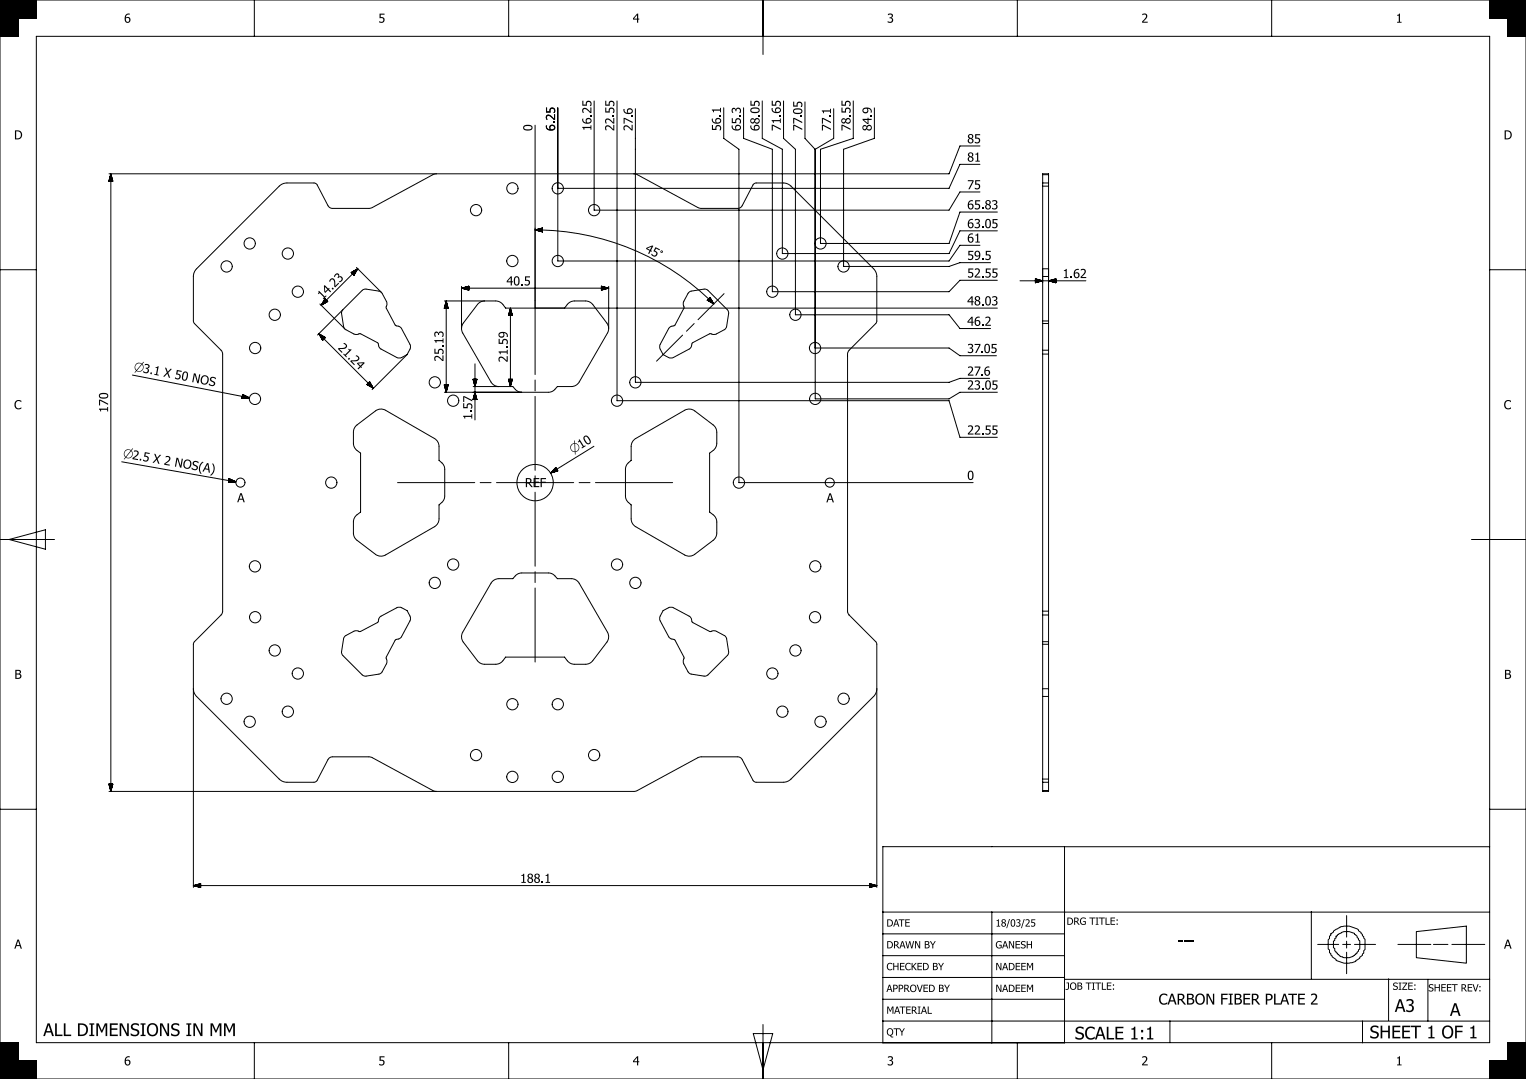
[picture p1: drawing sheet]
<svg xmlns="http://www.w3.org/2000/svg" width="420mm" height="297mm" viewBox="0 0 420 297" stroke-linecap="round" stroke-linejoin="round" font-family="sans-serif">
<g fill="none" stroke="#000" stroke-width=".28">
<path d="M0 0h420v297h-420zM0 9.9h5M0 9.8h5M0 9.7h5M0 9.6h5M0 9.5h5M0 9.4h5M0 9.3h5M0 9.2h5M0 9.1h5M0 9h5M0 8.9h5"/>
<path d="M0 8.8h5M0 8.7h5M0 8.6h5M0 8.5h5M0 8.4h5M0 8.3h5M0 8.2h5M0 8.1h5M0 8h5M0 7.9h5M0 7.8h5M0 7.7h5"/>
<path d="M0 7.6h5M0 7.5h5M0 7.4h5M0 7.3h5M0 7.2h5M0 7.1h5M0 7h5M0 6.9h5M0 6.8h5M0 6.7h5M0 6.6h5M0 6.5h5"/>
<path d="M0 6.4h5M0 6.3h5M0 6.2h5M0 6.1h5M0 6h5M0 5.9h5M0 5.8h5M0 5.7h5M0 5.6h5M0 5.5h5M0 5.4h5M0 5.3h5"/>
<path d="M0 5.2h5M0 5.1h5M0 4.9h10M0 4.8h10M0 4.7h10M0 4.6h10M0 4.5h10M0 4.4h10M0 4.3h10M0 4.2h10M0 4.1h10M0 4h10"/>
<path d="M0 3.9h10M0 3.8h10M0 3.7h10M0 3.6h10M0 3.5h10M0 3.4h10M0 3.3h10M0 3.2h10M0 3.1h10M0 3h10M0 2.9h10M0 2.8h10"/>
<path d="M0 2.7h10M0 2.6h10M0 2.5h10M0 2.4h10M0 2.3h10M0 2.2h10M0 2.1h10M0 2h10M0 1.9h10M0 1.8h10M0 1.7h10M0 1.6h10"/>
<path d="M0 1.5h10M0 1.4h10M0 1.3h10M0 1.2h10M0 1.1h10M0 1h10M0 .9h10M0 .8h10M0 .7h10M0 .6h10M0 .5h10M0 .4h10"/>
<path d="M0 .3h10M0 .2h10M0 .1h10M5 5v5h-5M10 10h400v277h-400zM10 0v5h-10M70 0v10M140 0v10M210 0v15M280 0v10M350 0v10M410 0v5h10"/>
<path d="M410 4.9h10M410 4.8h10M410 4.7h10M410 4.6h10M410 4.5h10M410 4.4h10M410 4.3h10M410 4.2h10M410 4.1h10M410 4h10M410 3.9h10M410 3.8h10"/>
<path d="M410 3.7h10M410 3.6h10M410 3.5h10M410 3.4h10M410 3.3h10M410 3.2h10M410 3.1h10M410 3h10M410 2.9h10M410 2.8h10M410 2.7h10M410 2.6h10"/>
<path d="M410 2.5h10M410 2.4h10M410 2.3h10M410 2.2h10M410 2.1h10M410 2h10M410 1.9h10M410 1.8h10M410 1.7h10M410 1.6h10M410 1.5h10M410 1.4h10"/>
<path d="M410 1.3h10M410 1.2h10M410 1.1h10M410 1h10M410 .9h10M410 .8h10M410 .7h10M410 .6h10M410 .5h10M410 .4h10M410 .3h10M410 .2h10"/>
<path d="M410 .1h10M415 5v5h5M415 9.9h5M415 9.8h5M415 9.7h5M415 9.6h5M415 9.5h5M415 9.4h5M415 9.3h5M415 9.2h5M415 9.1h5M415 9h5"/>
<path d="M415 8.9h5M415 8.8h5M415 8.7h5M415 8.6h5M415 8.5h5M415 8.4h5M415 8.3h5M415 8.2h5M415 8.1h5M415 8h5M415 7.9h5M415 7.8h5"/>
<path d="M415 7.7h5M415 7.6h5M415 7.5h5M415 7.4h5M415 7.3h5M415 7.2h5M415 7.1h5M415 7h5M415 6.9h5M415 6.8h5M415 6.7h5M415 6.6h5"/>
<path d="M415 6.5h5M415 6.4h5M415 6.3h5M415 6.2h5M415 6.1h5M415 6h5M415 5.9h5M415 5.8h5M415 5.7h5M415 5.6h5M415 5.5h5M415 5.4h5"/>
<path d="M415 5.3h5M415 5.2h5M415 5.1h5M147.3 34.5v50.3M153.5 29.7v42.1h107.7l3-4.3h5.5M163.5 27.8v30h97.7l3-5h5.5M169.8 27.8v82.5h91.4l3 10.1h10.3M174.9 29.9v75.3h86.3l3-1.1h8.2M199.2 29.7v8.4l4.2 3v91.7h64.4M204.7 29.7v8.4l7.9 3v39.2h48.6l3-3.1h10.3M209.8 27.8v10.3l5.5 3v28.7h45.9l3-6.3h10.3M215.7 27.8v10.3l3.2 3v45.5h42.3l3 3.8h8.4"/>
<path d="M221.6 28v10.1l2.7 3v54.7h36.9l3 2.1h10.1M229.5 29.9v8.2l-5.1 3v68.7h36.8l3-1.8h10.3M234.8 27.8v10.3l-9 3v25.9h35.4l3-8.6h10.3M240.7 29.7v8.4l-8.5 3v32.2h29l3-1h8.4M30 49.8h1M30 49.6v.2M30.1 49.5v.3M30.1 49.3v.5M30.2 48.9v.9M30.3 48.7v1.1M30.4 48.3v1.5M30.4 48.1v1.7"/>
<path d="M30.5 47.8v170M30.5 47.8l-.5 2M30.5 47.8l.5 2M30.5 47.9v1.9M30.6 48.3v1.5M30.7 48.5v1.3M30.7 48.7v1.1M30.8 49.1v.7M30.9 49.3v.5M30.9 49.5v.3M31 49.8h.1M120.1 47.8l-1 .3-17.3 9.2h-10.7l-.8-.7-3.4-6.1-7.9-.1-1 .1-1.2 .7-22.7 22.8-.7 1.2-.2 .9 .1 12.5 7.5 7.8 .5 1.1v70.7l-.5 1.1-7.3 7.3-.3 .7v67"/>
<path d="M174.5 47.8l.9 .3 17.4 9.2h10.6l.9-.7 3.3-6.1 8-.1 .9 .1 1.2 .7 22.7 22.8 .8 1.2 .1 .9v12.5l-7.6 7.8-.4 1.1v70.7l.4 1.1 7.3 7.3 .3 .7v67M269.7 40.2h-5.5l-3 7.6h-231.2M269.7 45.2h-5.5l-3 6.6h-107.7M287 50.4v.8M287 48.1v-.3h1.6v.3M287 50.4h1.6M287 48.1v2.3M287 51.2v37.1M287 48.1h1.6M287 51.2h1.6M288.6 50.4v.8M288.6 48.1v2.3"/>
<path d="M288.6 51.2v37.1M0 74.3h10M96.7 75l.7 .8M96.7 75h.1M96.8 74.9l-.1 .1M97.2 74.7l-.4 .4M97.4 74.6l-.6 .5M97.4 75.8h.1M97.5 74.5l-.7 .7M97.5 75.6l-.1 .1M97.7 75.2l-.3 .5M97.8 75.1l-.5 .5"/>
<path d="M98 74.2l-1.1 1.1 1-1M98.1 73.6l6.9 6.9M98.1 74.6l-.9 1 .7-.7M98.2 74.1l-1.2 1.2M98.2 74.4l-1.1 1.1M98.3 74.2l-1.2 1.2M98.5 74l-10.1 10M98.5 74l-1.8 1M98.5 74l-1.1 1.8M127 78.8v11.6M127 79.3h40.5M127 79.3l2 .6"/>
<path d="M127.1 79.3h1.9M127.3 79.4h1.7M127.5 79.4h1.5M127.5 79.2h1.5M127.7 79.1h1.3M127.9 79.6h1.1M127.9 79.1h1.1M128.1 79.6h.9M128.3 79.7h.7M128.3 79h.7M128.4 78.9h.6M128.6 79.8h.4"/>
<path d="M128.8 79.8h.2M128.8 78.8h.2M129 79.9h.1M129 78.8h.1M129 78.8v1.1M129 78.8l-2 .5M147.3 63.3a69.6 69.6 0 0 1 49.2 20.4M147.3 63.3l2 .5M147.4 63.3h1.9h-1.9M147.6 63.4h1.7M147.6 63.2h1.7M147.9 63.5h1.4h-1.2"/>
<path d="M148.1 63.1h1.2h-1.4M148.3 63.6l1 .1h-.6M148.5 63h.8M148.9 63.7h.4M148.9 62.9h.4h-.6M149.1 63.8h.2M149.3 62.8h.1M149.3 62.8v1M149.3 62.8l-2 .5M165.5 79.9h.1M165.5 79.8h.2M165.5 79.8h.4"/>
<path d="M165.5 79.6h1M165.5 79.6h1.2M165.5 79.4h1.7M165.5 78.8h.1M165.5 78.8h.2M165.5 78.9h.6M165.5 79h.8M165.5 79l1.2 .1M165.5 79.1h1.4M165.5 79.2h1.6M165.5 79.2l1.9 .1M165.5 78.8l2 .5"/>
<path d="M165.5 78.8v1.1M166.3 79.7h-.8M167.1 79.4l-1.6 .1M167.5 78.8v11.6M167.5 79.3l-2 .6M280.7 77.3h18.2M285 76.8l2 .5-2 .5M285 76.8v1M285 76.8h.2M285 76.9h.4M285 76.9h.6M285 77h.9"/>
<path d="M285 77.1h1.1M285 77.1l1.5 .1M285 77.2h1.7M285 77.8h.1M285 77.7h.6M285 77.6h.7M285 77.5h1.3M285 77.4h1.5M285.4 77.7l-.4 .1M286.1 77.5l-1.1 .1M286.9 77.3l-1.9 .1M287 74h1.6v2.1h-1.6z"/>
<path d="M288.7 77.3h1.9M288.9 77.2h1.7M289.1 77.2h1.5M289.1 77.4h1.5M289.3 77.5h1.3M289.4 77.1h1.2M289.4 77.5h1.2M289.6 77h1M289.8 77.6h.8M290 76.9h.6M290 77.7h.6M290.2 76.9h.4"/>
<path d="M290.2 77.7h.4M290.4 76.8h.2M290.6 77.8h.1M290.6 76.8l-2 .5 2 .5M290.6 76.8v1M410 74.3h10M87.4 92.2l12.3-12.3 1.1-.3 3.5 .5 .7 .4 1.5 2.7-.2 1.6 2.4 4.6 1.6 .8 2.7 4.9a2.96 2.96 0 0 1-1 2.5M87.8 91.9l1 1.8M87.8 91.9l1.7 1M87.8 91.9l15 15M87.9 92.1l1.2 1.2M88 92.3l1.1 1.1"/>
<path d="M88 92l1.2 1.2M88 83.7l6.9 6.8M88.2 92.1l1.1 1.1M88.2 92.6l.8 .8M88.3 92.8l.7 .7M88.3 92.2l1 .9M88.4 93l.5 .5M88.6 93.3l.3 .3M88.7 93.5l.1 .1M88.7 92.4l.7 .7M88.8 93.6v.1M88.9 92.5l.5 .5"/>
<path d="M89 92.6l.5 .4M89.4 92.8l.1 .1M89.4 82.2l.8 .8M89.4 82.2l-1 1.8M89.4 82.2h.1M89.5 82.3l-.2 .1M89.5 92.9h.1M89.5 92.9l-.7 .8M89.5 82.3l-.4 .5M89.6 82.4l-.6 .5M89.6 82.4l-.7 .7M89.7 82.5l-1 .9"/>
<path d="M89.7 82.5l-1.1 1.1M89.8 82.6l-1.3 1.2M89.9 82.7l-1.2 1.2M89.9 82.7l-1.1 1.1M89.9 82.7l-.9 1M90 82.8l-.7 .7M90 82.8l-.5 .6M90.1 82.9l-.4 .4M90.2 83l-.2 .1M90.2 83h.1M90.2 83l-1.8 1M94.4 85.3l-.4 1 .6 3.5 .4 .8 2.7 1.4 1.6-.1 4.6 2.4 .7 1.6 4.9 2.6a2.96 2.96 0 0 0 2.5-.9"/>
<path d="M112 97.6l-9.6 9.6M122.3 84.8h1M122.3 84.8h.1M122.3 82.8h14.1l.9 .2a3.8 3.8 0 0 1 1.9 1.8h135.3M122.3 84.6v.2M122.4 84.3v.5M122.5 84.1v.7M122.5 83.9v.9M122.6 83.5v1.3M122.7 83.3v1.5M122.7 83.1v1.7M122.8 82.8v25.2"/>
<path d="M122.8 82.8l-.5 2M122.8 82.8l.5 2M122.9 83.1v1.7M122.9 83.3v1.5M123 83.7v1.1M123.1 83.9v.9M123.1 84.1v.7M123.2 84.5v.3M123.3 84.6v.2M123.3 84.8h.1M133.4 82.8l-.9 .2-1.1 .8-3.9 5.1-.4 .9-.1 .9 .4 1 7.7 13.5a2.5 2.5 0 0 0 2.2 1.2M140 86.8h.1"/>
<path d="M140.1 86.4v.4M140.1 86.2v.6M140.2 86v.8M140.3 85.7v1.1M140.3 85.5v1.3M140.4 85.3v1.5M140.5 84.9v1.9M140.5 84.8v21.6M140.5 84.8l-.5 2M140.5 84.8l.5 2h-1M140.6 85.1v1.7M140.6 85.3v1.5"/>
<path d="M140.7 85.7v1.1M140.8 85.9v.9M140.8 86v.8M140.9 86.4v.4M141 86.6v.2M147.3 82.7v20.4M155.4 84.8a3.1 3.1 0 0 1 2.7-2l3.5 .1 1.2 .6 4.2 5.4 .5 1.4-.3 1.4-7.8 13.5a2.5 2.5 0 0 1-2.2 1.2h-3.8l-1.3 1.3-1.1 .3h-28.7M187.9 92.2l-7.2 7.2M189.5 80.5l.8-.4 3.5-.5 1.1 .3 5.5 5.6 .1 .8-.5 3.5-.4 .8-2.4 1.3-.6 .2-1.3-.2-4.6 2.4-.8 1.6-4.5 2.5a3.1 3.1 0 0 1-3.8-3l.1-.6 2.5-4.6 1.6-.8 2.4-4.6-.1-1.6zM191.1 89.1l-2.2 2.1M194.7 82.6l1.8 1.1M194.7 82.6h.1"/>
<path d="M194.7 82.6l.3 .2M194.9 82.4l.8 .8M195.1 82.2l1.3 1.4-1.4-1.3M195.2 82.9l-.4-.4 .5 .5M195.2 82.1l.8 .8M195.3 82l.6 .7M195.3 82l.4 .4M195.3 81.9l.3 .3M195.4 81.9l.1 .1M195.4 81.9h.1M195.4 81.9l1.1 1.8M195.4 81.9l-.7 .7"/>
<path d="M195.9 83.3l-1-.9 1.1 1M196.1 83.1l-.9-1 1.1 1.3M199.3 80.8l-7.2 7.2M287 88.3v.8M287 96.4v1.1M287 89.1v7.3M287 97.5v70.7M287 88.3h1.6M287 97.5h1.6M287 96.4h1.6M287 89.1h1.6M288.6 88.3v.8"/>
<path d="M288.6 96.4v1.1M288.6 89.1v7.3M288.6 97.5v70.7M36.4 103.2l32.3 6.3M66.6 109.5l.4 .1M66.6 109.5l.8 .1M66.6 109.4l1 .2M66.6 109.3l1.2 .3M66.7 109.3l1.5 .2M66.7 109.2l1.7 .3M66.7 109l1.9 .5M66.7 109l1.5 .3"/>
<path d="M66.8 108.8l.7 .1M66.8 108.7l.5 .2M66.8 108.6l.4 .2M66.8 108.6h.1M66.8 108.6l1.9 .9M66.8 108.6l-.2 1M66.8 109.6h-.2M67.9 109.1l-1.2-.2 1.3 .3M68.7 109.5l-2.1 .1M97.9 117.3l5.4-4.2 .9-.4 1-.1 .9 .3 13.5 7.8a2.5 2.5 0 0 1 1.2 2.2v3.8l1.3 1.3 .3 1.2v7.7l-.5 1.1-1.1 1v3.8a2.5 2.5 0 0 1-1.2 2.2l-13.5 7.8-1.4 .3-1.4-.5-5-3.9-.7-.7-.3-1.3 .1-3.9a3.8 3.8 0 0 1 1.8-1.9v-16.2a3.1 3.1 0 0 1-1.9-2.7v-3.5zM101 105.8l1.8 1.1M101 105.8v.1"/>
<path d="M101 105.8l.3 .2M101.1 105.7l.4 .4M101.2 105.6l1 .9M101.4 105.4l1.2 1.2M101.4 105.4l1.1 1.1M101.5 105.3l.8 .8M101.6 105.3l.6 .6M101.6 105.2l.5 .6M101.7 105.2l.2 .2M101.7 106.2l-.6-.5 .9 .7M101.7 105.1l.1 .2M101.7 105.1h.1"/>
<path d="M101.7 105.1l1.1 1.8M101.7 105.1l-.7 .7M102.3 106.6l-1-1 1.4 1.2M122.3 106h1M122.3 106l.5 2M122.3 106h.1M122.3 106v.2M122.4 106v.6M122.5 106v.7M122.5 106v.9M122.6 106v1.3M122.7 106v1.5"/>
<path d="M122.7 106v1.7M122.9 106v1.7M123 106l-.1 1.5M123 106v1.1M123.1 106v.9M123.2 106l-.1 .7M123.2 106v.4M123.3 106v.2M123.3 106h.1M123.3 106l-.5 2M130.2 104.4l.5 2 .6-2M130.2 104.4h1.1"/>
<path d="M130.2 110l.5-2 .6 2M130.2 110h1.1M130.2 104.4h.1M130.2 110h.1M130.2 106.4h10.9l1.3 1.3 1.2 .3M130.2 104.4v.2M130.2 109.8v.2M130.3 104.4v.6M130.3 109.4v.6M130.4 104.4v.8M130.4 109.2v.8M130.4 104.4v1"/>
<path d="M130.4 109v1M130.5 104.4l.1 1.3M130.6 108.6v1.4M130.6 104.4v1.5M130.6 108.4v1.6M130.7 104.4v1.7M130.7 108.3v1.7M130.7 100.2v15.4M130.8 104.4v1.7M130.8 108.3v1.7M130.9 104.4v1.5M130.9 108.4v1.6"/>
<path d="M130.9 108.6v1.4M131 104.4l-.1 1.3M131 104.4v1M131 109v1M131.1 109.2v.8M131.1 104.4v.8M131.2 104.4v.4M131.2 109.6v.4M131.2 104.4v.2M131.2 109.8v.2M131.3 104.4h.1M131.3 110h.1"/>
<path d="M140 104.4h1l-.5 2M140 104.4l.5 2M140 104.4h.1M140 104.4l.1 .4M140.1 104.4v.6M140.2 104.4v.8M140.2 104.4l.1 1.1M140.3 104.4v1.3M140.4 104.4v1.5M140.4 104.4l.1 1.9M140.6 104.4v1.7M140.7 104.4l-.1 1.5"/>
<path d="M140.7 104.4v1.1M140.8 104.4v1M140.9 104.4l-.1 .8M140.9 104.4v.4M141 104.4v.2M147.3 104.6v3M147.3 109.1v20.4M33.5 127.1l31.4 5.5M62.9 132.8h.1M62.9 132.8h.4M62.9 132.7l.6 .1M62.9 132.6l1 .1"/>
<path d="M62.9 132.5l1.2 .2M62.9 132.5l1.4 .2M62.9 132.4l1.7 .3M63 132.3l1.8 .3M63 132.2l1.7 .3M63 132.1l1.3 .2M63 132.1l1.1 .2M63 132l1 .2M63 131.9l.6 .1M63.2 131.8h-.1l.3 .1M64.9 132.6l-1.8-.8-.2 1M64.9 132.6l-2 .2"/>
<path d="M109.4 132.8h21.3M132.2 132.8h3M136.7 132.8h21.2M147.3 131v3M147.3 135.5v20.4M152.7 129l.3-.2-.5 .3M152.9 128.7l.6 .9-2 .6M152.9 128.7l-1.4 1.5M153 128.7h-.1M153.1 128.9l-.7 .4M153.1 128.9l-1 .7M153.1 129l-1.1 .7"/>
<path d="M153.2 129.1l-1.3 .8M153.2 129.1l-1.6 1M153.3 129.2l-1.5 .9M153.3 129.3l-1.1 .7M153.4 129.4l-1 .6M153.4 129.4l-.8 .5M153.4 129.5l-.5 .3M153.5 129.5l-.4 .2M153.5 129.6l-.2 .1M159.4 132.8h3M163.5 122.8l-12 7.4M163.9 132.8h21.2"/>
<path d="M174.5 121l13.9-8.1 1.4-.3 1.4 .5 5.1 3.9 .6 .6 .4 1.4-.2 3.9a3.8 3.8 0 0 1-1.8 1.8v16.2a3.1 3.1 0 0 1 2 2.8l-.1 3.5-.6 1.2-5.4 4.2-1.4 .5-1.4-.3-13.4-7.8a2.5 2.5 0 0 1-1.3-2.2v-3.8l-1-1-.5-1.1-.1-7.7 .3-1.2 1.3-1.3v-3.8a2.5 2.5 0 0 1 .8-1.9zM0 148.5h15M2.5 148.5l10-2.7v5.4zM147.3 157.4v3M405 148.5h15M95 175.1l2.7-1.5 1.6 .2 4.6-2.4 .7-1.6 4.6-2.5a3.1 3.1 0 0 1 3.8 2.9l-.2 .7-2.5 4.6-1.6 .8-2.4 4.5 .2 1.3-.2 .6-1.3 2.4-.7 .5-3.5 .5-.9-.2-5.5-5.5-.4-1 .6-3.6zM135.4 160.1a2.5 2.5 0 0 1 1.9-.8h3.8l1.3-1.3 1.2-.3h7.8l1 .5 1 1.1h3.8a2.5 2.5 0 0 1 2.2 1.2l7.8 13.5 .3 1.4-.5 1.4-3.9 5.1-.6 .6-1.3 .3-4-.1a3.8 3.8 0 0 1-1.8-1.8h-16.2a3.1 3.1 0 0 1-2.8 1.9h-3.5l-1.2-.6-4.2-5.4-.5-1.4 .4-1.4zM147.3 161.9v20.3M182.5 168.1a2.96 2.96 0 0 1 2.5-.9l4.9 2.6 .8 1.6 4.6 2.4 1.3-.2 .6 .2 2.1 1.1 .6 .7 .6 3.8-.1 .8-5.5 5.6-1.1 .3-3.5-.5-.8-.5-1.4-2.7 .1-1.6-2.4-4.5-1.6-.8-2.6-4.9a2.96 2.96 0 0 1 .9-2.5zM287 176.6v.7M287 168.2v1.1M287 169.3v7.3"/>
<path d="M287 177.3v12.3M287 177.3h1.6M287 176.6h1.6M287 169.3h1.6M287 168.2h1.6M288.6 168.2v1.1M288.6 176.6v.7M288.6 169.3v7.3M288.6 177.3v12.3M53.2 189.6l.4 1.3 .5 .8 22.7 22.7 .8 .6 1.4 .3 7.9-.1 3.4-6.1 .8-.7 10.7-.1 17.3 9.3 1 .2M241.3 189.6l-.1 .9-.8 1.2-22.7 22.7-.8 .6-.8 .3h-8l-.5-.1-3.3-6.1-.9-.7-10.4-.1-.9 .3-16.7 9-.9 .2h-144.5M287 189.6v2.1"/>
<path d="M287 191.7v22.7M287 189.6h1.6M287 191.7h1.6M288.6 189.6v2.1M288.6 191.7v22.7M30 215.8h1M30 215.8l.5 2M30 215.8v.2M30.1 215.8v.4M30.1 215.8v.6M30.2 215.8v1M30.3 215.8v1.2"/>
<path d="M30.3 215.8l.1 1.6M30.4 215.8v1.8M30.6 215.8l-.1 1.9M30.6 215.8v1.6M30.7 215.8v1.4M30.8 215.8l-.1 1.2M30.8 215.8v.8M30.9 215.8v.6M31 215.8l-.1 .4M31 215.8v.1M31 215.8l-.5 2M287 217.6v.2h1.6v-.2"/>
<path d="M287 214.4v.9M287 215.3h1.6M287 215.3v2.3M287 217.6h1.6M287 214.4h1.6M288.6 214.4v.9M288.6 215.3v2.3M0 222.8h10M293 233.1v54h-50v-54h167M410 222.8h10M53.2 243.8h188.1M53.2 243.8l2 .5"/>
<path d="M53.3 243.7h1.9M53.5 243.8h1.7M53.7 243.9h1.5M53.7 243.6h1.5M53.9 243.6h1.3M54.1 244h1.1M54.1 243.5h1.1M54.3 244h.9M54.5 243.4h.7M54.6 244.1h.6M54.6 243.4h.6M54.8 244.2h.4"/>
<path d="M54.8 243.3h.4M55 244.2h.2M55.2 243.2h.1M55.2 243.2v1.1M55.2 243.2l-2 .6M239.3 244.2h.4M239.3 244.1h.6M239.3 244h1.2M239.3 243.8h1.7M239.3 243.2h.1M239.3 243.3h.4M239.3 243.4h.6"/>
<path d="M239.3 243.4h.8M239.3 243.5h1.2M239.3 243.6h1.4M239.3 243.6h1.6M239.3 243.7h1.9M239.3 243.2l2 .6M239.3 243.2v1.1M239.5 244.2l-.2 .1M240.3 244l-1 .1M240.9 243.9h-1.6M241.3 243.8l-2 .5M243 251.1h167"/>
<path d="M243 257.1h50M273 251.1v36M360.9 250.9v18.5M362.7 260h5.8M367 256.3a5.5 5.5 0 0 1 6.9-.4v.3l1.1 1v.4a3.1 3.1 0 0 1 .7 3v.7l-.4 .4v.7l-.3 .2v.4l-.8 .5v.2a5.4 5.4 0 0 1-5.7 .9l-.8-.2v-.3l-1.1-.7v-.3l-.3-.2v-.4l-.4-.3v-.7l-.3-.3v-2.5l.3-.4v-.6l.4-.3v-.3l.7-.5zM368.1 257.3l.4-.1a3.9 3.9 0 0 1 4.3-.3v.3a2.07 2.07 0 0 1 1.1 1.5l.3 .2v.8a3.3 3.3 0 0 1-1.8 3.4 3.4 3.4 0 0 1-3.9-.2l-1.1-1.2v-.6l-.4-.3v-1.7l.4-.3v-.5l.3-.1v-.5l.4-.1zM369.5 260h2.2M370.6 252v5.9M370.6 259.1v1.9M372.8 260h5.8M384.8 260h9M389.8 256.4l13.8-1.5v10.2l-13.8-1.5z"/>
<path d="M394.5 260h4M399.6 260h9.1M243 263.1h50M243 269.1h50M243 275.1h50M293 269.6h117M370.6 262.1v5.9M382.2 269.4v11.5M393 269.6v11.5M0 295.9h10M0 295.8h10M0 295.7h10"/>
<path d="M0 295.6h10M0 295.5h10M0 295.4h10M0 295.3h10M0 295.2h10M0 295.1h10M0 295h10M0 294.9h10M0 294.8h10M0 294.7h10M0 294.6h10M0 294.5h10"/>
<path d="M0 294.4h10M0 294.3h10M0 294.2h10M0 294.1h10M0 294h10M0 293.9h10M0 293.8h10M0 293.7h10M0 293.6h10M0 293.5h10M0 293.4h10M0 293.3h10"/>
<path d="M0 293.2h10M0 293.1h10M0 293h10M0 292.9h10M0 292.8h10M0 292.7h10M0 292.6h10M0 292.5h10M0 292.4h10M0 292.3h10M0 292.2h10M0 292.1h10"/>
<path d="M0 292h10v5M0 291.9h5M0 291.8h5M0 291.7h5M0 291.6h5M0 291.5h5M0 291.4h5M0 291.3h5M0 291.2h5M0 291.1h5M0 291h5M0 290.9h5"/>
<path d="M0 290.8h5M0 290.7h5M0 290.6h5M0 290.5h5M0 290.4h5M0 290.3h5M0 290.2h5M0 290.1h5M0 290h5M0 289.9h5M0 289.8h5M0 289.7h5"/>
<path d="M0 289.6h5M0 289.5h5M0 289.4h5M0 289.3h5M0 289.2h5M0 289.1h5M0 289h5M0 288.9h5M0 288.8h5M0 288.7h5M0 288.6h5M0 288.5h5"/>
<path d="M0 288.4h5M0 288.3h5M0 288.2h5M0 288.1h5M0 288h5M0 287.9h5M0 287.8h5M0 287.7h5M0 287.6h5M0 287.5h5M0 287.4h5M0 287.3h5"/>
<path d="M0 287.2h5M0 287.1h5M0 287h5v5M0 296.9h10M0 296.8h10M0 296.7h10M0 296.6h10M0 296.5h10M0 296.4h10M0 296.3h10M0 296.2h10M0 296.1h10"/>
<path d="M0 296h10M70 287v10M140 287v10M207.3 284.5h5.4l-2.7 10zM210 282v15M243 281.1h167M280 287v10M322 281v6M350 287v10M375 281v6.1M410 295.9h10M410 295.8h10"/>
<path d="M410 295.7h10M410 295.6h10M410 295.5h10M410 295.4h10M410 295.3h10M410 295.2h10M410 295.1h10M410 295h10M410 294.9h10M410 294.8h10M410 294.7h10M410 294.6h10"/>
<path d="M410 294.5h10M410 294.4h10M410 294.3h10M410 294.2h10M410 294.1h10M410 294h10M410 293.9h10M410 293.8h10M410 293.7h10M410 293.6h10M410 293.5h10M410 293.4h10"/>
<path d="M410 293.3h10M410 293.2h10M410 293.1h10M410 293h10M410 292.9h10M410 292.8h10M410 292.7h10M410 292.6h10M410 292.5h10M410 292.4h10M410 292.3h10M410 292.2h10"/>
<path d="M410 292.1h10M410 296.9h10M410 296.8h10M410 296.7h10M410 296.6h10M410 296.5h10M410 296.4h10M410 296.3h10M410 296.2h10M410 296.1h10M410 296h10M415 291.9h5"/>
<path d="M415 291.8h5M415 291.7h5M415 291.6h5M415 291.5h5M415 291.4h5M415 291.3h5M415 291.2h5M415 291.1h5M415 291h5M415 290.9h5M415 290.8h5M415 290.7h5"/>
<path d="M415 290.6h5M415 290.5h5M415 290.4h5M415 290.3h5M415 290.2h5M415 290.1h5M415 290h5M415 289.9h5M415 289.8h5M415 289.7h5M415 289.6h5M415 289.5h5"/>
<path d="M415 289.4h5M415 289.3h5M415 289.2h5M415 289.1h5M415 289h5M415 288.9h5M415 288.8h5M415 288.7h5M415 288.6h5M415 288.5h5M415 288.4h5M415 288.3h5"/>
<path d="M415 288.2h5M415 288.1h5M415 288h5M415 287.9h5M415 287.8h5M415 287.7h5M415 287.6h5M415 287.5h5M415 287.4h5M415 287.3h5M415 287.2h5M415 287.1h5"/>
<path d="M420 292h-10v5M420 287h-5v5"/>
<circle cx="131" cy="57.8" r="1.55"/>
<circle cx="141" cy="51.8" r="1.55"/>
<circle cx="153.5" cy="51.8" r="1.55"/>
<circle cx="163.5" cy="57.8" r="1.55"/>
<circle cx="62.4" cy="73.3" r="1.55"/>
<circle cx="68.7" cy="67" r="1.55"/>
<circle cx="79.2" cy="69.8" r="1.55"/>
<circle cx="141" cy="71.8" r="1.55"/>
<circle cx="153.5" cy="71.8" r="1.55"/>
<circle cx="215.3" cy="69.8" r="1.55"/>
<circle cx="225.8" cy="67" r="1.55"/>
<circle cx="232.2" cy="73.3" r="1.55"/>
<circle cx="70.2" cy="95.8" r="1.55"/>
<circle cx="75.6" cy="86.6" r="1.55"/>
<circle cx="82" cy="80.3" r="1.55"/>
<circle cx="212.6" cy="80.3" r="1.55"/>
<circle cx="218.9" cy="86.6" r="1.55"/>
<circle cx="224.3" cy="95.8" r="1.55"/>
<circle cx="70.2" cy="109.8" r="1.55"/>
<circle cx="119.7" cy="105.2" r="1.55"/>
<circle cx="124.7" cy="110.3" r="1.55"/>
<circle cx="169.8" cy="110.3" r="1.55"/>
<circle cx="174.9" cy="105.2" r="1.55"/>
<circle cx="224.4" cy="109.8" r="1.55"/>
<circle cx="66.2" cy="132.8" r="1.25"/>
<circle cx="91.2" cy="132.8" r="1.55"/>
<circle cx="147.3" cy="132.8" r="5"/>
<circle cx="203.4" cy="132.8" r="1.55"/>
<circle cx="228.4" cy="132.8" r="1.25"/>
<circle cx="70.2" cy="155.9" r="1.55"/>
<circle cx="124.7" cy="155.4" r="1.55"/>
<circle cx="169.8" cy="155.4" r="1.55"/>
<circle cx="224.4" cy="155.9" r="1.55"/>
<circle cx="70.2" cy="169.9" r="1.55"/>
<circle cx="75.6" cy="179" r="1.55"/>
<circle cx="119.7" cy="160.4" r="1.55"/>
<circle cx="174.9" cy="160.4" r="1.55"/>
<circle cx="218.9" cy="179" r="1.55"/>
<circle cx="224.3" cy="169.9" r="1.55"/>
<circle cx="62.4" cy="192.3" r="1.55"/>
<circle cx="68.7" cy="198.7" r="1.55"/>
<circle cx="79.2" cy="195.9" r="1.55"/>
<circle cx="82" cy="185.4" r="1.55"/>
<circle cx="141" cy="193.8" r="1.55"/>
<circle cx="153.5" cy="193.8" r="1.55"/>
<circle cx="212.6" cy="185.4" r="1.55"/>
<circle cx="215.3" cy="195.9" r="1.55"/>
<circle cx="225.8" cy="198.7" r="1.55"/>
<circle cx="232.2" cy="192.3" r="1.55"/>
<circle cx="131" cy="207.8" r="1.55"/>
<circle cx="141" cy="213.8" r="1.55"/>
<circle cx="153.5" cy="213.8" r="1.55"/>
<circle cx="163.5" cy="207.8" r="1.55"/>
</g>
<g font-size="4.8">
<text x="383.9" y="278.5">A3</text>
<text x="399.1" y="279.6">A</text>
<text x="11.9" y="285.2">ALL DIMENSIONS IN MM</text>
<text x="295.8" y="286.1">SCALE 1:1</text>
<text x="376.9" y="285.8">SHEET 1 OF 1</text>
</g>
<g font-size="4.1">
<text x="324.3" y="260.5">---</text>
<text x="318.9" y="276.5">CARBON FIBER PLATE 2</text>
</g>
<g font-size="3.7">
<text x="36.7" y="102" transform="rotate(11 36.7 102)">⌀3.1 X 50 NOS</text>
<text x="33.7" y="125.9" transform="rotate(10 33.7 125.9)">⌀2.5 X 2 NOS(A)</text>
<text x="157.6" y="125" transform="rotate(-32 157.6 125)">⌀10</text>
</g>
<g font-size="3.4">
<text x="34.2" y="6.3">6</text>
<text x="104.2" y="6.3">5</text>
<text x="174.2" y="6.3">4</text>
<text x="244.2" y="6.3">3</text>
<text x="314.2" y="6.3">2</text>
<text x="384.2" y="6.3">1</text>
<text x="3.9" y="38.4">D</text>
<text x="146.5" y="36.1" transform="rotate(-90 146.5 36.1)">0</text>
<text x="152.8" y="36.1" transform="rotate(-90 152.8 36.1)">6.25</text>
<text x="162.8" y="36.1" transform="rotate(-90 162.8 36.1)">16.25</text>
<text x="169.1" y="36.1" transform="rotate(-90 169.1 36.1)">22.55</text>
<text x="174.1" y="36.1" transform="rotate(-90 174.1 36.1)">27.6</text>
<text x="198.4" y="36.1" transform="rotate(-90 198.4 36.1)">56.1</text>
<text x="203.9" y="36.1" transform="rotate(-90 203.9 36.1)">65.3</text>
<text x="209" y="36.1" transform="rotate(-90 209 36.1)">68.05</text>
<text x="214.9" y="36.1" transform="rotate(-90 214.9 36.1)">71.65</text>
<text x="220.8" y="36.1" transform="rotate(-90 220.8 36.1)">77.05</text>
<text x="228.7" y="36.1" transform="rotate(-90 228.7 36.1)">77.1</text>
<text x="234.1" y="36.1" transform="rotate(-90 234.1 36.1)">78.55</text>
<text x="239.9" y="36.1" transform="rotate(-90 239.9 36.1)">84.9</text>
<text x="266.2" y="39.4">85</text>
<text x="413.9" y="38.4">D</text>
<text x="266.2" y="44.5">81</text>
<text x="266.2" y="52.1">75</text>
<text x="266.2" y="57.6">65.83</text>
<text x="266.2" y="62.8">63.05</text>
<text x="177.3" y="69.2" transform="rotate(27 177.3 69.2)">45°</text>
<text x="266.2" y="71.5">59.5</text>
<text x="266.2" y="66.8">61</text>
<text x="266.2" y="76.4">52.55</text>
<text x="292.4" y="76.5">1.62</text>
<text x="88.8" y="82.6" transform="rotate(-45 88.8 82.6)">14.23</text>
<text x="139.4" y="78.6">40.5</text>
<text x="266.2" y="89.7">46.2</text>
<text x="266.2" y="84.1">48.03</text>
<text x="92.9" y="95.9" transform="rotate(45 92.9 95.9)">21.24</text>
<text x="122.1" y="99.6" transform="rotate(-90 122.1 99.6)">25.13</text>
<text x="139.7" y="99.8" transform="rotate(-90 139.7 99.8)">21.59</text>
<text x="266.2" y="97.2">37.05</text>
<text x="266.2" y="107.2">23.05</text>
<text x="266.2" y="103.4">27.6</text>
<text x="3.9" y="112.6">C</text>
<text x="29.8" y="113.6" transform="rotate(-90 29.8 113.6)">170</text>
<text x="413.9" y="112.6">C</text>
<text x="130" y="115.6" transform="rotate(-90 130 115.6)">1.57</text>
<text x="266.2" y="119.6">22.55</text>
<text x="144.5" y="134.1">REF</text>
<text x="266.2" y="132.1">0</text>
<text x="65.3" y="138.3">A</text>
<text x="227.4" y="138.3">A</text>
<text x="4" y="186.9">B</text>
<text x="414" y="186.9">B</text>
<text x="143.1" y="243">188.1</text>
<text x="4" y="261.1">A</text>
<text x="414" y="261.1">A</text>
<text x="34.2" y="293.3">6</text>
<text x="104.2" y="293.3">5</text>
<text x="174.2" y="293.3">4</text>
<text x="244.2" y="293.3">3</text>
<text x="314.2" y="293.3">2</text>
<text x="384.2" y="293.3">1</text>
</g>
<g font-size="2.8">
<text x="244" y="255.1">DATE</text>
<text x="274" y="255.1">18/03/25</text>
<text x="293.6" y="254.6">DRG TITLE:</text>
<text x="244" y="261.1">DRAWN BY</text>
<text x="274" y="261.1">GANESH</text>
<text x="244" y="267.1">CHECKED BY</text>
<text x="274" y="267.1">NADEEM</text>
<text x="244" y="273.1">APPROVED BY</text>
<text x="274" y="273.1">NADEEM</text>
<text x="383.3" y="272.5">SIZE:</text>
<text x="393.1" y="272.9">SHEET REV:</text>
<text x="244" y="285.1">QTY</text>
</g>
<g font-size="2.7">
<text x="293.3" y="272.4">JOB TITLE:</text>
<text x="244" y="279.1">MATERIAL</text>
</g>
</svg>
